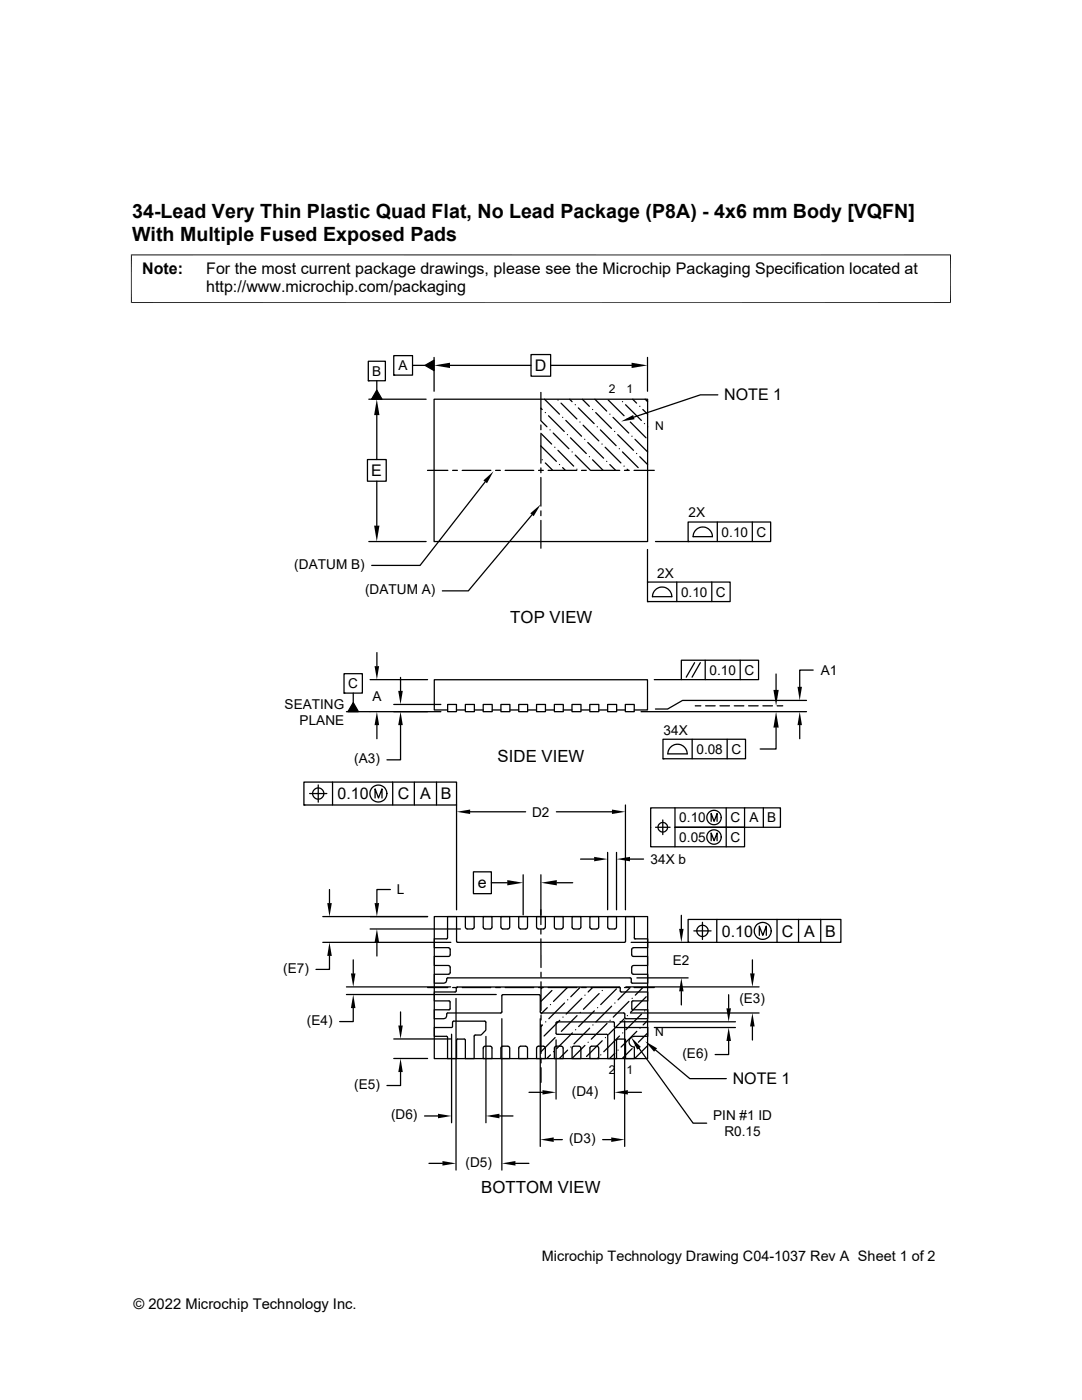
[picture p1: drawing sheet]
<svg xmlns="http://www.w3.org/2000/svg" width="216mm" height="279mm" viewBox="0 0 216 279" stroke-linecap="round" stroke-linejoin="round" font-family="sans-serif">
<g fill="none" stroke="#000" stroke-width=".25">
<path d="M73.5 72.1h3.4v3.9h-3.4zM73.5 76h.1M73.6 79.7h11.4M75.2 77.9l1 1.8h-2.1zM75.2 76v1.9M78.6 71h3.7v3.9h-3.7zM78.6 74.9h.1M82.3 72.9h2.5M84.8 72.9l1.8-1v2.1zM86.6 71.3v6.8M86.6 79.7h42.6v28.4h-42.6zM89.8 72.9h16.2"/>
<path d="M106 70.8h3.9v4.3h-3.9zM107.9 78.3v5.6M108.6 79.7l3 3M109.9 72.9h16.1M111.3 79.8h.1M113.7 79.7l.5 .5M116.2 79.7l1.4 1.4M118.7 79.7l2.4 2.3M121.4 79.8l3.1 3.2M126.2 79.7l.8 .8M128.7 79.7l.5 .5M129.2 71.3v6.8"/>
<path d="M143.2 78.8h-3.5l-13.2 4.4M73.3 91.7h3.8v4.3h-3.8zM75.2 82.8v8.9M75.2 96v8.9M85.3 93.9h4.1M90.3 93.9h1M92.2 93.9h5.7M96.8 96.2l-13 16.6h-9.6M98.9 93.9h.9M100.8 93.9h5.7M107.5 93.9h.9M107.9 89l3.1 3.1"/>
<path d="M107.9 86.5l2.2 2.1M107.9 83.9l1.2 1.3M107.9 81.4l.3 .3M107.9 84.8v1M107.9 86.7v5.7M107.9 93.4v.9M107.9 95.3v5.7M108.2 91.8h.1M108.8 92.4l1.5 1.5M108.8 82.3h.1M109.4 93.9h5.7M109.5 83l3.1 3.1"/>
<path d="M109.7 85.8h.1M110.4 86.4l3.1 3.2M110.7 89.3h.1M111.3 89.9l3.2 3.1M111.6 92.7h.1M112 80.5l3.1 3.1M112.3 93.3l.5 .6M112.3 83.3h.1M112.9 83.9l3.1 3.2M113.2 86.7h.1M113.8 87.4l3.2 3.1M114.2 90.2h.1"/>
<path d="M114.8 90.8l3 3.1M114.8 80.8h.1M115.1 93.6h.1M115.4 81.4l3.2 3.1M115.7 84.2h.1M116 93.9h1M116.4 84.9l3.1 3.1M116.7 87.7h.1M117.3 88.3l3.1 3.1M117.6 91.1h.1M117.9 93.9h5.8M118.2 91.8l2.2 2.1"/>
<path d="M118.2 81.7h.1M118.9 82.3l3.1 3.2M119.2 85.2h.1M119.8 85.8l3.1 3.1M120.1 88.6h.1M120.8 89.3l3.1 3.1M121.1 92.1h.1M121.7 92.7l1.2 1.2M121.7 82.7h.1M122.3 83.3l3.2 3.1M122.6 86.1h.1M123.3 86.7l3.1 3.2"/>
<path d="M123.6 89.6h.1M124.2 90.2l3.1 3.1M124.2 80.2h.1M124.5 93h.1M124.6 93.9h1M124.8 80.8l3.2 3.1M125.1 93.6l.3 .3M125.1 83.6h.1M125.8 84.2l3.1 3.2M126.1 87.1h.1M126.5 93.9h4.1M126.7 87.7l2.5 2.5"/>
<path d="M127 90.5h.1M127.7 91.1l1.5 1.6M127.7 81.1h.1M128.3 81.7l.9 1M128.6 84.5h.1M129.2 85.2h.1M73.6 108.1h11.4M106.2 102.7l-12.7 15.2h-5.2M107.9 102v.9M107.9 103.9v5.5M129.2 116.2h16.5v3.9h-16.5zM129.2 109.7v6.5"/>
<path d="M130.8 108.1h6.5M134 119.1a1.93 1.93 0 0 0-1.9-1.9 1.93 1.93 0 0 0-1.9 1.9h3.9M135 116.2v3.9M137.3 104.2h16.5v3.9h-16.5zM137.3 108.1h.1M138.9 105.7a1.91 1.91 0 0 1 2.1-.4 1.91 1.91 0 0 1 1.2 1.8h-3.9l.1-.6zM142 116.2v3.9M143.1 104.2v3.9M150.1 104.2v3.9M68.6 134.5h3.7v3.8h-3.7zM68.6 138.3h.1M70.5 138.3v1.9"/>
<path d="M73.9 135.6h11.4M75.2 130.2v2.7M79.9 135.2v2.7M129.2 120.1h.1M130.6 135.6h5.4M136 131.8h15.4v3.8h-15.4zM138.6 132.2l-1.7 2.9M139.7 132.2l-1.6 2.9M140.7 131.8v3.8M147.7 131.8v3.8M154.9 134.5v3.2M160.9 139.8h-24.7l-3 1.7h-2.4"/>
<path d="M162.3 133.7h-2.7v3.4M60.6 156.1h30.5v4.6h-30.5zM61.8 158.4h3.4M63.5 156.7v3.4M66.4 156.1v4.6M70.5 140.2l1 1.8h-2.1zM74.8 159.3v-1.9l.7 1.9 .7-1.9v1.9M75.2 144.7v2.7M78.4 156.1v4.6M78.6 140.6h9.4M79.9 144.7v6.9h-2.7M82.7 156.1v4.6"/>
<path d="M87.1 156.1v4.6M88 142h-18.9M89.3 141.7h-2.6v-6h42.5v6h-2.6M89.3 140.6h1.8v1.4h-1.8zM91.1 141.7h1.8M92.9 140.6h1.8v1.4h-1.8zM94.7 141.7h1.7M96.4 140.6h1.8v1.4h-1.8zM98.2 141.7h1.7M99.9 140.6h1.8v1.4h-1.8zM101.7 141.7h1.8M103.5 140.6h1.8v1.4h-1.8z"/>
<path d="M105.3 141.7h1.8M107.1 140.6h1.7v1.4h-1.7zM108.8 141.7h1.8M110.6 140.6h1.8v1.4h-1.8zM112.4 141.7h1.7M114.1 140.6h1.8v1.4h-1.8zM115.9 141.7h1.8M117.7 140.6h1.8v1.4h-1.8zM119.5 141.7h1.7M121.2 140.6h1.8v1.4h-1.8zM123 141.7h1.8M124.8 140.6h1.8v1.4h-1.8z"/>
<path d="M127.9 142h33M132.3 147.5h16.5v3.9h-16.5zM132.3 151.4h.1M133.8 149.1a1.91 1.91 0 0 1 2.1-.4 1.91 1.91 0 0 1 1.2 1.8h-3.8v-.6zM138.1 147.5v3.9M138.7 140.9h1.1M140.8 140.9h1.9M143.7 140.9h1.9M145.1 147.5v3.9M146.5 140.9h1.9M149.4 140.9h1.9M152.2 140.9h1.9"/>
<path d="M154.9 145.2v4.3h-3.2M155.1 140.9h1.1M159.6 144.7v2.7M60.6 160.7h.1M65.7 177.5v2.7M77.9 177.5h-2.7v2.7M91.1 160.7v20.9M93.8 162h11.1M94.5 174h3.5v4.4h-3.5zM98 176.2h3.2M104.4 174.6v8M107.9 174.6v9.9"/>
<path d="M111 162h11.1M111.1 176.2h3.2M115.8 171.4h2.8M121.2 170.1v11.5M123 170.1v11.5M124.8 160.7v20.9M125.7 171.4h2.7M130.8 165.1h2.9M132.2 163.6v3M134.7 161.2v3.9h13.9v3.9h-18.8v-7.8h25.9v3.9h-21v3.9M141.9 163.9v-1.6l.6 1.6 .6-1.6v1.6M141.9 167.8v-1.6l.6 1.6 .6-1.6v1.6"/>
<path d="M144.9 161.2v7.8M148.6 161.2v3.9M152.3 161.2v3.9M64.4 188.1h25.6M64.4 182.9h20.9M65.7 190.8v2.7h-2.6M69.1 198.5h29.9M69.1 197h20.8M70.5 191.6v2.7M73.9 185.4h18M75.2 188.1v2.7M85.3 197.1h4.1"/>
<path d="M86.7 182.9h42.5v28.4h-42.5zM86.7 198h4.1l.2-.2 .1-.7 .1-.1h32.3l.2 .1 .1 .7 .2 .2h5.2v1.7h-2.9l-.2 .3v1.3l.1 .2h3v1.8h-4.3l-.2-.2v-.8l-.2-.1h-16.5l-.2-.2v-3.3l-.2-.2h-7.3l-.2 .2v3.3l-.2 .2h-10.6l-.1 .1a.86 .86 0 0 1-.6 1h-1.9v-1.8h3l.1-.2v-1.4l-.2-.2h-2.9zM89.5 189.1h-2.8v-1.7h2.4l.2-.2v-4.3h1.8v5l.2 .2h33.3l.2-.2v-5h1.8v4.3l.2 .2h2.4v1.7h-2.8M89.5 189.1l.3 .4v1l-.1 .3-3 .1v1.8h2.8l.3 .2v1.2l-.1 .3h-3v1.8h1.9a.97 .97 0 0 0 .6-1h36.6l.1 .1 .2 .9h3.1v-1.8h-2.8l-.3-.1-.1-1.3 .2-.3h3v-1.8h-2.8l-.3-.2-.1-1.2 .4-.4M90.3 197.1h1M91 199.3v34.2M92.2 197.1h5.7M92.9 185v-2.1h1.7v2.1l-.3 .4M92.9 185l.3 .4M93.2 185.4h1.1M96.8 185.4l-.4-.4v-2.1h1.8v2.1l-.4 .4M96.8 185.4h1"/>
<path d="M98.9 197.1h.9M100.3 185.4h1M100.8 197.1h5.7M101.7 185l-.4 .4M101.7 185v-2.1h-1.8l.1 2.1 .3 .4M103.9 185.4h1M103.9 185.4l-.4-.4v-2.1h1.8l-.1 2.1-.3 .4M107.1 185v-2.1h1.7v2.1l-.3 .4M107.1 185l.3 .4M107.4 185.4h1.1M107.5 197.1h.9M107.9 187.4v5.7"/>
<path d="M107.9 185.5v.9M107.9 194v1M107.9 195.9v5.8M108.2 197.1l-.2 .2M109.4 197.1h5.7M110.1 197.7l-2.1 2.1M110.6 185v-2.1h1.8v2.1M110.6 185l.4 .4M111 185.4h1M112.4 185l-.4 .4M113.2 197.1l-2.8 2.8M113.3 199.5h.1"/>
<path d="M114.5 185.4h1M115.7 197.1l-1.8 1.8M115.9 185l-.4 .4M115.9 185v-2.1h-1.7v2.1l.3 .4M116 197.1h1M116.1 199.2l-3.1 3.2M116.7 198.6h.1M117.9 197.1h5.8M118 185.4h1.1M118.2 197.1l-.9 .9M119.4 185l-.3 .4M119.5 185v-2.1h-1.8v2.1l.3 .4"/>
<path d="M119.5 198.3l-3.1 3.1M120.2 197.7h.1M121.6 185.4l-.3-.4v-2.1h1.7v2.1l-.3 .4M121.6 185.4h1.1M123 197.4l-3.1 3.1M124.6 197.1h1M124.9 197h26.6M125.5 199.9l-3.1 3.1M125.8 197.1l-2.5 2.4M125.9 188.1h11.4M126.1 199.2h.1M126.5 197.1h4.1"/>
<path d="M126.6 187.4h.1M127.1 195.2h10.2M128.3 197.1l-1.5 1.5M128.9 198.9l-3.1 3.2M136 182.7v2.7M136 197.8v2.8M137.3 183.5h30.5v4.6h-30.5zM137.3 188.1h.1M138.5 185.8h3.4M140.2 184.1v3.4M141.3 185.8a1.13 1.13 0 0 1-1.6 1 1.13 1.13 0 0 1-.3-1.9 1.13 1.13 0 0 1 1.8 .5l.1 .4M143 183.5v4.6"/>
<path d="M145.4 198.5v2.7M150.1 191.6v2.7M151.5 186.7v-1.9l.7 1.9 .7-1.9v1.9M155 183.5v4.6M159.3 183.5v4.6M163.8 183.5v4.6M70.5 201.2v2.7h-2.7M78.6 211.2h6.7M78.6 207.3h11.4M79.9 214v2.6h-2.7M79.9 202v2.7M90.1 206.4v17.7"/>
<path d="M90.3 204l.2-.2h6.2l.2 .1v1.7l-1 1h-1.1l-.2 .1v4.6h-1.7v-3.7l-.3-.2h-1.3l-.2 .1v3.8h-1.8v-4.4l-.2-.1h-2.4v-1.7l3.5-.1 .1-.1v-.9M96.8 208.8l-.4 .3v2.2h1.8v-2.2l-.4-.3M96.8 208.8h1M97 206.8v17.3M100.1 203.3v30.2M100.3 208.8l-.3 .3-.1 2.2h1.8v-2.2M100.3 208.8h1M101.3 208.8l.4 .3M103.9 208.8l-.4 .3v2.2h1.8v-2.2l-.4-.3M103.9 208.8h1M105.6 218h2.6M107.4 208.8l-.3 .3"/>
<path d="M107.4 208.8h1.1M107.8 203.3v25.5M107.9 202.6v1M107.9 204.5v5.7M107.9 211.2v.9M107.9 213.1v2.9M108.2 204.6l-.2 .3M108.5 208.8l.3 .3v2.2h-1.7v-2.2M108.9 203.9h.1M109.2 201.1l-1.2 1.2M109.8 210.5l-.6 .7M109.8 200.5h.1"/>
<path d="M110.4 209.9h.1M110.6 209.1v2.2h1.8v-2.2M110.8 207.1l-2.8 2.8M111 207.5v11.9M111 208.8l-.4 .3M111 208.8h1M111 204l11.4-.1 .2 .3v.7l.2 .2h6.4v1.7h-2.6a1.07 1.07 0 0 0-1.1 1.1 1.07 1.07 0 0 0 1.1 1.1v2.3h-1.8v-3.8l-.2-.1h-1.5l-.1 .2v3.7h-1.7l-.1-4.8-10-.1-.2-.2zM111.7 203.6l-3.1 3.2M112 208.8l.4 .3M112.3 203h.1M112.6 200.2l-3.1 3.1M113.3 209.6l-1.6 1.6"/>
<path d="M113.9 209h.1M114.2 206.1l-3.1 3.2M114.5 208.8l-.3 .3v2.2h1.7v-2.2M114.5 208.8h1M114.9 205.5h.1M115.1 202.7l-3.1 3.1M115.5 208.8l.4 .3M115.8 202.1h.1M116.7 208.6l-2.5 2.6M117.3 208h.1M117.7 205.2l-3.2 3.1M118 208.8l-.3 .3v2.2h1.8v-2.2"/>
<path d="M118 208.8h1.1M118.3 204.6h.1M118.6 201.7l-3.1 3.2M119.1 208.8l.3 .3M119.2 211.2h.1M119.2 201.1h.1M119.9 210.5h.1M120.2 207.7l-3.2 3.1M120.8 207.1h.1M121.1 204.3l-3.1 3.1M121.7 203.6h.1M122 200.8l-3.1 3.1"/>
<path d="M122.6 205.5v13.9M122.7 210.2l-1 1M122.7 200.2h.1M123.3 209.6h.1M123.6 206.8l-3.1 3.1M123.7 203.9h23M124.2 206.1h.1M124.6 203.3l-3.2 3.1M124.7 203.7v25.1M125.2 202.7h.1M125.3 218h2.7M125.8 202.2h25.7"/>
<path d="M126.1 209.3l-1.9 1.9M126.8 208.6h.1M127.1 205.8l-3.2 3.2M127.5 209.2l-.3-.4 11.1 15.4h2.7M127.7 205.2h.1M128 202.4l-3.1 3.1M128.6 201.7h.1M129.2 208.7l-2.5 2.5M129.2 206.2l-1.8 1.8M129.2 203.7l-.9 .9M130.6 205.1h16.1M130.8 209.5l6.8 5.8h7.3"/>
<path d="M145.4 207.8v2.7h-2.7M150.1 204.9v2.7M84.7 222.7h2.7M85.6 232.2h2.7M99.7 222.7h2.7M102.8 232.2h2.7M110.5 227.4h1.7M120.2 227.4h1.8"/>
<circle cx="63.5" cy="158.4" r="1.12"/>
<circle cx="75.5" cy="158.4" r="1.69"/>
<circle cx="132.2" cy="165.1" r=".96"/>
<circle cx="142.5" cy="163.2" r="1.44"/>
<circle cx="142.5" cy="167" r="1.44"/>
<circle cx="152.2" cy="185.8" r="1.69"/>
</g>
<g fill="#000">
<path d="M75.2 77.9l1 1.8h-2.1zM84.8 72.9l1.8-1v2.1zM86.6 72.9l3.2-.5v1zM126 72.4l3.2 .5-3.2 .5zM75.2 79.7l.5 3.1h-1zM96.5 95.9l2-1.9-1.3 2.4zM123.9 84.1l2.4-1.3 .3 .9zM74.7 104.9h1l-.5 3.2zM105.8 102.4l2.1-1.7-1.4 2.3zM74.7 132.9h.9l-.4 2.7zM79.5 137.9h.9l-.5 2.7zM154.3 137.7h1.1l-.5 3.2z"/>
<path d="M159.1 137.1h.9l-.4 2.7zM70.5 140.2l1 1.8h-2.1zM75.2 142l.4 2.7h-.9zM79.9 142l.5 2.7h-.9zM154.9 142l.5 3.2h-1.1zM159.6 142l.4 2.7h-.9zM91.1 162l2.7-.4v.9zM101.2 175.6l3.2 .6-3.2 .5zM107.9 176.2l3.2-.6v1.1zM118.6 171l2.6 .4-2.6 .5zM122.1 161.6l2.7 .4-2.7 .5zM123 171.4l2.7-.4v.9z"/>
<path d="M65.3 180.2h.9l-.5 2.7zM65.7 188.1l.5 2.7h-.9zM70 194.3h.9l-.4 2.7zM75.2 185.4l.4 2.7h-.9zM74.7 180.2h.9l-.4 2.7zM135.5 185.4h.9l-.4 2.7zM136 195.2l.4 2.6h-.9zM149.7 194.3h.9l-.5 2.7zM70.5 198.5l.4 2.7h-.9zM79.5 204.7h.9l-.5 2.6zM79.9 211.2l.5 2.8h-.9zM108.2 217.6l2.8 .4-2.8 .4z"/>
<path d="M122.6 218l2.7-.4v.8zM125.9 207l2 1.9-.8 .6zM128.7 207.8l2.4 1.4-.6 .7zM144.9 201.2h1l-.5 2.7zM145.4 205.1l.5 2.7h-1zM150.1 202.2l.5 2.7h-.9zM87.4 222.3l2.7 .4-2.7 .5zM88.3 231.7l2.7 .5-2.7 .4zM97 222.7l2.7-.4v.9zM100.1 232.2l2.7-.5v.9zM107.8 227.4l2.7-.4v.9zM122 227l2.7 .4-2.7 .5z"/>
</g>
<path d="M26.1 50.9h163.7M26.2 50.8v9.7M189.7 50.8v9.7M26.1 60.4h163.7" fill="none" stroke="#000" stroke-width=".2"/>
<g font-size="3.9">
<text x="26.4" y="43.5">34-Lead Very Thin Plastic Quad Flat, No Lead Package (P8A) - 4x6 mm Body [VQFN]</text>
<text x="26.4" y="48">With Multiple Fused Exposed Pads</text>
</g>
<g font-size="3.3">
<text x="101.8" y="124.4">TOP VIEW</text>
<text x="99.3" y="152">SIDE VIEW</text>
<text x="96" y="238.1">BOTTOM VIEW</text>
</g>
<g font-size="3.2">
<text x="28.4" y="54.6">Note:</text>
<text x="41.1" y="58.3">http://www.microchip.com/packaging</text>
<text x="41.1" y="54.6">For the most current package drawings, please see the Microchip Packaging Specification located at</text>
<text x="106.7" y="74.1">D</text>
<text x="144.5" y="79.9">NOTE 1</text>
<text x="74.1" y="95">E</text>
<text x="67.4" y="159.5">0.10</text>
<text x="79.4" y="159.5">C</text>
<text x="83.8" y="159.5">A</text>
<text x="88" y="159.5">B</text>
<text x="95.4" y="177.3">e</text>
<text x="144" y="186.9">0.10</text>
<text x="156" y="186.9">C</text>
<text x="160.5" y="186.9">A</text>
<text x="164.7" y="186.9">B</text>
<text x="146.2" y="216.4">NOTE 1</text>
</g>
<g font-size="2.9">
<text x="108.1" y="251.7">Microchip Technology Drawing C04-1037 Rev A Sheet 1 of 2</text>
<text x="26.6" y="261.3">© 2022 Microchip Technology Inc.</text>
</g>
<g font-size="2.7">
<text x="74.3" y="75">B</text>
<text x="79.5" y="73.9">A</text>
<text x="137.4" y="103.2">2X</text>
<text x="144" y="107.1">0.10</text>
<text x="151" y="107.1">C</text>
<text x="58.7" y="113.5">(DATUM B)</text>
<text x="72.8" y="118.6">(DATUM A)</text>
<text x="131.1" y="115.3">2X</text>
<text x="135.9" y="119.1">0.10</text>
<text x="142.9" y="119.1">C</text>
<text x="69.5" y="137.4">C</text>
<text x="141.6" y="134.7">0.10</text>
<text x="148.5" y="134.7">C</text>
<text x="163.8" y="134.7">A1</text>
<text x="56.8" y="141.5">SEATING</text>
<text x="74.3" y="139.8">A</text>
<text x="59.8" y="144.7">PLANE</text>
<text x="132.4" y="146.6">34X</text>
<text x="70.7" y="152.3">(A3)</text>
<text x="139" y="150.4">0.08</text>
<text x="145.9" y="150.5">C</text>
<text x="106.2" y="163">D2</text>
<text x="135.6" y="164.1">0.10</text>
<text x="145.7" y="164.1">C</text>
<text x="149.5" y="164.1">A</text>
<text x="153.1" y="164.1">B</text>
<text x="129.8" y="172.4">34X b</text>
<text x="135.6" y="168">0.05</text>
<text x="145.7" y="168">C</text>
<text x="79.2" y="178.5">L</text>
<text x="56.5" y="194.2">(E7)</text>
<text x="134.3" y="192.6">E2</text>
<text x="147.5" y="200.3">(E3)</text>
<text x="61.2" y="204.6">(E4)</text>
<text x="136.2" y="211.1">(E6)</text>
<text x="70.7" y="217.3">(E5)</text>
<text x="114.1" y="218.7">(D4)</text>
<text x="78" y="223.4">(D6)</text>
<text x="142.3" y="223.5">PIN #1 ID</text>
<text x="144.5" y="226.7">R0.15</text>
<text x="92.9" y="232.9">(D5)</text>
<text x="113.6" y="228.1">(D3)</text>
</g>
<g font-size="2.4">
<text x="121.5" y="78.3">2</text>
<text x="125" y="78.3">1</text>
<text x="130.7" y="85.9">N</text>
<text x="130.7" y="206.8">N</text>
<text x="121.5" y="214.4">2</text>
<text x="125" y="214.4">1</text>
</g>
</svg>
